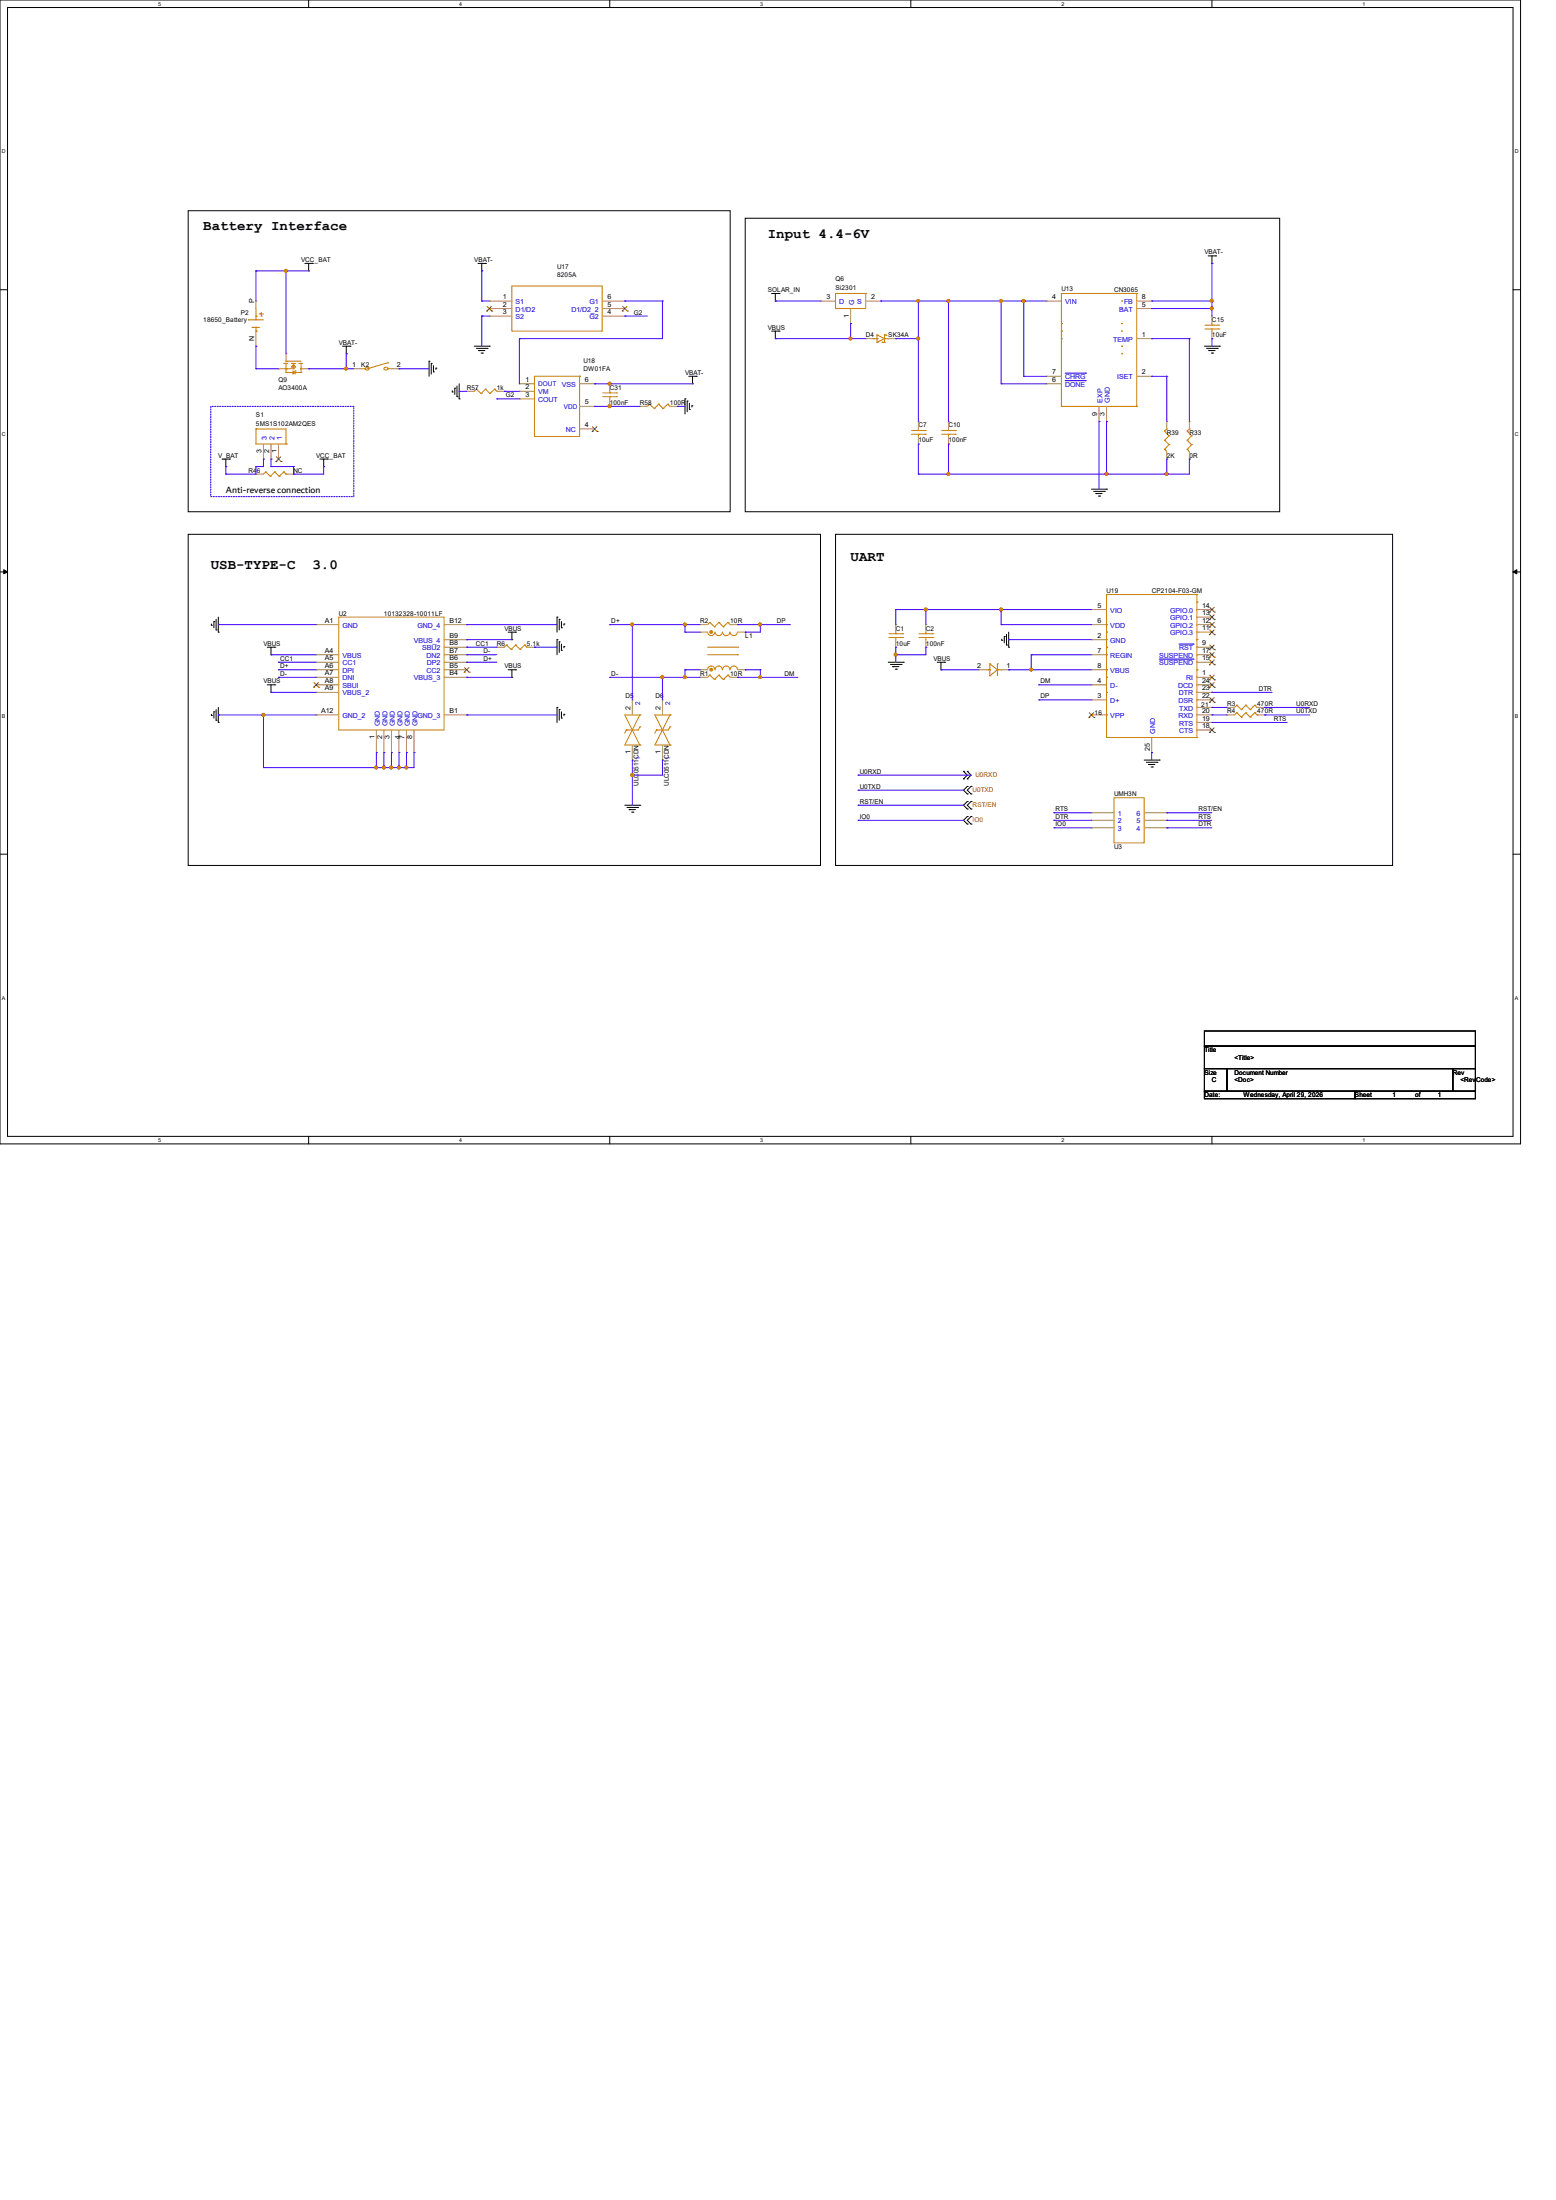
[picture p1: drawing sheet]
<svg xmlns="http://www.w3.org/2000/svg" width="210mm" height="297mm" viewBox="0 0 210 297" stroke-linecap="round" stroke-linejoin="round" font-family="sans-serif">
<path d="M0 0h205.2v154.4h-205.2zM1 1h203.2v152.4h-203.2z" fill="none" stroke="#000" stroke-width=".13"/>
<g fill="#fff">
<path d="M21.3 .1h.4v.8h-.4z"/>
<path d="M21.3 153.5h.4v.8h-.4z"/>
</g>
<path d="M41.7 0v1M41.7 153.4v1" fill="none" stroke="#000" stroke-width=".13"/>
<g fill="#fff">
<path d="M62 .1h.4v.8h-.4z"/>
<path d="M62 153.5h.4v.8h-.4z"/>
</g>
<path d="M82.3 0v1M82.3 153.4v1" fill="none" stroke="#000" stroke-width=".13"/>
<g fill="#fff">
<path d="M102.6 .1h.4v.8h-.4z"/>
<path d="M102.6 153.5h.4v.8h-.4z"/>
</g>
<path d="M122.9 0v1M122.9 153.4v1" fill="none" stroke="#000" stroke-width=".13"/>
<g fill="#fff">
<path d="M143.3 .1h.3v.8h-.3z"/>
<path d="M143.3 153.5h.3v.8h-.3z"/>
</g>
<path d="M163.6 0v1M163.6 153.4v1" fill="none" stroke="#000" stroke-width=".13"/>
<g fill="#fff">
<path d="M183.9 .1h.4v.8h-.4z"/>
<path d="M183.9 153.5h.4v.8h-.4z"/>
<path d="M.3 20.1h.5v.8h-.5z"/>
<path d="M204.5 20.1h.5v.8h-.5z"/>
<path d="M.3 58.2h.5v.8h-.5z"/>
<path d="M204.5 58.2h.5v.8h-.5z"/>
</g>
<path d="M0 39.1h1M204.2 39.1h1" fill="none" stroke="#000" stroke-width=".13"/>
<g fill="#fff">
<path d="M.3 96.3h.4v.8h-.4z"/>
<path d="M204.5 96.3h.4v.8h-.4z"/>
</g>
<path d="M0 77.2h1M204.2 77.2h1" fill="none" stroke="#000" stroke-width=".13"/>
<path d="M.5 76.9l.5 .3-.5 .3zM204.2 77.2l.5-.3v.6z" fill="#000" stroke="#000" stroke-width=".13"/>
<g fill="#fff">
<path d="M.3 134.4h.4v.8h-.4z"/>
<path d="M204.5 134.4h.4v.8h-.4z"/>
</g>
<g fill="none" stroke="#000" stroke-width=".13">
<path d="M25.4 28.4h73.2v40.7h-73.2zM41.1 35.6h1.1M41.7 36.6h.1M41.7 35.6v1M42.2 35.6h.1M64.5 35.6h1M65 36.6h.1M65 35.6v1M65.5 35.6h.1M100.6 29.5h72.1v39.6h-72.1zM104.1 39.6h1.1M104.6 39.6v1"/>
<path d="M105.2 39.6h.1M163.1 34.5h1M163.6 35.6h.1M163.6 34.5v1.1M164.1 34.5h.1M46.2 46.7h1M46.7 47.8h.1M46.7 46.7v1.1M47.2 46.7h.1M57.9 48.8h.1M57.9 48.8v2M58.2 49.1h.1"/>
<path d="M58.2 49.1v1.4M58.5 50.2h.1M58.5 49.4v.8M58.8 49.7h.1M58.8 49.7v.2M61 52.9h.1M61 52.7v.2M61.4 52.4h.1M61.4 52.4v.9M61.7 53.6h.1M61.7 52.1v1.5M62 53.8h.1"/>
<path d="M62 51.8v2M64 46.7h2M64.3 47h1.4M64.6 47.3h.1M64.6 47.3h.8M64.9 47.7h.2M65.1 47.7h.1M65.7 47h.1M66 46.7h.1M92.5 53.8h.1M92.5 53.8v2.1M92.8 54.1h.1"/>
<path d="M92.8 54.1v1.5M93 50.8h1M93 55.3h.1M93 54.4v.9M93.4 54.8h.1M93.4 54.8v.1M93.5 51.8h.1M93.5 50.8v1M94 50.8h.1M104.1 44.7h1.1M104.6 40.6h.1M104.6 45.7h.1"/>
<path d="M104.6 44.7v1M105.2 44.7h.1M162.6 46.7h2M162.9 47h1.4M163.2 47.3h.1M163.2 47.3h.8M163.5 47.7h.2M163.7 47.7h.1M164.3 47h.1M164.6 46.7h.1M25.4 72.1h85.3v44.7h-85.3zM30 62h1"/>
<path d="M30.5 63h.1M30.5 62v1M31 62h.1M43.2 62h1M43.7 63h.1M43.7 62v1M44.2 62h.1M112.8 72.1h75.2v44.7h-75.2zM147.3 66h2.1M147.6 66.3h1.5M147.9 66.6h.1M147.9 66.6h.9"/>
<path d="M148.3 67h.1M148.4 67h.1M149.1 66.3h.1M149.4 66h.1M28.5 96.6h.1M28.5 84.4h.1M28.5 84.2v.2M28.5 96.4v.2M28.9 96.1h.1M28.9 83.9h.1M28.9 83.9v.9M28.9 96.1v.8"/>
<path d="M29.2 97.2h.1M29.2 85h.1M29.2 83.6v1.4M29.2 95.8v1.4M29.5 97.5h.1M29.5 85.3h.1M29.5 83.3v2M29.5 95.5v2M36.1 87.4h1M36.1 92.5h1M36.6 88.4h.1M36.6 93.5h.1"/>
<path d="M36.6 87.4v1M36.6 92.5v1M37.1 87.4h.1M37.1 92.5h.1M68.6 85.3h1M68.6 90.4h1M69.1 86.4h.1M69.1 91.4h.1M69.1 85.3v1.1M69.1 90.4v1M69.6 85.3h.1M69.6 90.4h.1"/>
<path d="M75.2 83.3h.1M75.2 95.5h.1M75.2 86.4h.1M75.2 83.3v2M75.2 86.4v2M75.2 95.5v2M75.5 83.6h.1M75.5 95.8h.1M75.5 86.7h.1M75.5 83.6v1.4M75.5 86.7v1.4M75.5 95.8v1.4"/>
<path d="M75.8 84.8h.1M75.8 96.9h.1M75.8 87.8h.1M75.8 83.9v.9M75.8 87v.8M75.8 96.1v.8M76.1 84.2h.1M76.1 96.4h.1M76.1 87.3h.1M76.1 84.2v.2M76.1 87.3v.2M76.1 96.4v.2"/>
<path d="M119.9 89.4h2M120.2 89.7h1.4M120.5 90h.1M120.5 90h.8M120.8 90.3h.2M121 90.3h.1M121.6 89.7h.1M121.9 89.4h.1M126.5 89.4h1M127 90.4h.1M127 89.4v1M127.5 89.4h.1"/>
<path d="M135.2 86.4h.1M135.2 86.3v.1M135.6 85.9h.1M135.6 85.9v.9M135.8 87.1h.1M135.8 85.6v1.5M136.1 87.4h.1M136.1 85.3v2.1M0 115.3h1M84.3 108.7h2.1M84.6 109h1.5M84.9 109.3h.1"/>
<path d="M84.9 109.3h.9M85.3 109.6h.1M85.4 109.6h.1M86.1 109h.1M86.4 108.7h.1M130 104.1h.1M130 105.2h.1M130 104.1l.6 .5-.6 .6M130.6 106.2h.1M130.6 107.2h.1M130.6 108.2h.1M130.6 109.2h.1"/>
<path d="M130.6 110.2h.1M130.6 111.3h.1M130.6 105.2h.1M130.6 104.1h.1M130.6 106.2l-.6 .5 .6 .5M130.6 108.2l-.6 .5 .6 .5M130.6 110.2l-.6 .5 .6 .6M130.6 104.1l.5 .5-.5 .6M131.1 107.2h.1M131.1 106.2h.1M131.1 109.2h.1M131.1 108.2h.1"/>
<path d="M131.1 111.3h.1M131.1 110.2h.1M131.1 106.2l-.5 .5 .5 .5M131.1 108.2l-.5 .5 .5 .5M131.1 110.2l-.5 .5 .5 .6M154.4 102.6h2.1M154.7 102.9h1.5M155 103.2h.1M155 103.2h.9M155.4 103.5h.1M155.5 103.5h.1M156.2 102.9h.1"/>
<path d="M156.5 102.6h.1M204.2 115.3h1M162.6 139.2h36.5v2h-36.5zM162.6 141.2h36.5v3.1h-36.5zM162.6 144.3h3v3h-3zM162.6 147.3h20.3v1h-20.3zM165.6 144.3h30.5v3h-30.5zM182.9 147.3h16.2v1h-16.2zM196.1 144.3h3v3h-3z"/>
</g>
<path d="M28.4 54.9h19.4v12.2h-19.4z" fill="none" stroke="#00f" stroke-width=".13"/>
<g fill="none" stroke="#cc8006" stroke-width=".13">
<path d="M69.1 38.6h12.2v6.1h-12.2zM116.8 39.6h.1M116.8 39.6v2.1h-4M116.8 39.6h-4v2.1M143.3 39.6h.1M143.3 39.6h10.1M143.3 39.6v15.3M153.4 39.6h.1M153.4 39.6v15.3M33.5 43.2h.1M33.5 43.2h2.1M34 44.2h.1"/>
<path d="M34 44.2h1.1M34.5 43.2h.1M34.5 44.2h.1M34.5 42.7h.1M34.5 44.7h.1M34.5 57.9h.1M34.5 41.7v1.5M34.5 44.2v.5M34.5 57.9v2h4.1M34.5 57.9h4.1v2M35.1 42.4h.1M35.1 42.4h.5"/>
<path d="M35.3 42.7h.1M35.3 42.2v.5M37.6 49.8h2M38.3 49.1h.1M38.3 49.1h.5M38.6 49.8h.1M38.6 49.1h.1M38.6 48.8h.1M38.6 50.3h.1M38.6 59.9h.1M38.6 48.8h2M38.6 49.1v1.2"/>
<path d="M38.6 50.3h2M39.3 49.1h.1M39.3 49.1h.6M39.5 50.1l.3 .2-.3 .2zM39.6 49.2l.3 .4h-.6zM39.6 49.1h.1M39.6 49.8h.1M39.6 49.1v.7M39.8 50.3h.1M39.8 50.1h.1M39.8 50.1v.4M40.3 49.1h.1"/>
<path d="M40.3 49.1h.6M40.6 49.1h.1M40.6 50.3h.1M40.6 49.8h.1M40.6 49.1v1.2M48.8 49.8h.5M49.3 49.8h.1M49.4 49.6h.2l.2 .2-.2 .2-.2-.1-.1-.1zM51.9 49.6h.2l.3 .2-.3 .2-.2-.1-.1-.1zM52.3 49.8h.1M52.3 49h.1M52.3 49.8h.5"/>
<path d="M52.3 49l-2.7 .8M64.3 52.5h.1M64.3 52.5l-.3 .3M64.3 52.5l.6 .6M64.9 53.1h.1M65.5 52.5h.1M65.5 52.5l-.6 .6M65.5 52.5l.6 .6M66.1 53.1h.1M66.8 52.5h.1M66.8 52.5l-.7 .6M66.8 52.5l.3 .3"/>
<path d="M67.1 52.8h.1M72.1 58.9h.1M78.2 50.8h.1M78.2 50.8h-6.1v8.1M78.2 50.8v8.1h-6.1M81.4 53.6h1.8M81.4 53h1.8M82.3 53h.1M82.3 53.6h.1M82.3 52.8v.2M82.3 53.6v.2M83.2 53.6h.1"/>
<path d="M83.2 53h.1M87.7 54.6h.1M87.7 54.6l-.3 .3M87.7 54.6l.6 .6M88.3 55.2h.1M88.9 54.6h.1M88.9 54.6l-.6 .6M88.9 54.6l.6 .6M89.5 55.2h.1M90.1 54.6h.1M90.1 54.6l-.6 .6M90.1 54.6l.3 .3"/>
<path d="M90.4 54.9h.1M112.8 41.7h.1M117.9 45.7h.1M117.9 45.7h.5M118.4 45.2h.1M118.4 45.7h.1M118.4 46.2h.1M118.4 45.2l1 .5M118.4 45.2v1M119.1 46.2h.1M119.1 46.2h.3M119.1 46.1v.1"/>
<path d="M119.4 45.7h.1M119.4 45.2h.1M119.4 46.2h.1M119.4 45.7l-1 .5M119.4 45.2h.2v.1M119.4 45.2v1M119.4 45.7h.5M119.6 45.3h.1M119.9 45.7h.1M123 58.6h1.9M123 58.1h1.9M124 58.1h.1"/>
<path d="M124 58.6h.1M124 57.9v.2M124 58.6v.3M124.9 58.6h.1M124.9 58.1h.1M127.1 58.6h1.8M127.1 58.1h1.8M128 58.1h.1M128 58.6h.1M128 57.9v.2M128 58.6v.3M128.9 58.6h.1"/>
<path d="M128.9 58.1h.1M143.3 54.9h.1M143.3 43.7h.1M143.3 44.7h.1M143.3 45.7h.1M143.3 54.9h10.1M151.4 47.8h.1M151.4 40.6h.1M151.4 41.7h.1M151.4 43.7h.1M151.4 44.7h.1M151.4 46.7h.1"/>
<path d="M153.4 54.9h.1M157.2 59.4h.1M157.2 58.2h.1M157.2 59.4l.6 .6M157.2 58.2l.6 .6M157.5 57.9h.1M157.5 57.9l-.3 .3M157.8 58.8h.1M157.8 58.8l-.6 .6M160.2 59.4h.1M160.2 58.2h.1M160.2 59.4l.6 .6"/>
<path d="M160.2 58.2l.6 .6M160.5 57.9h.1M160.5 57.9l-.3 .3M160.8 58.8h.1M160.8 58.8l-.6 .6M162.6 44.4h1.9M162.6 43.9h1.9M163.6 43.9h.1M163.6 44.4h.1M163.6 43.7v.2M163.6 44.4v.3M164.5 44.4h.1"/>
<path d="M164.5 43.9h.1M35.9 63.7h.1M35.9 63.7l-.3 .3M35.9 63.7l.6 .6M36.5 64.3h.1M37.1 63.7h.1M37.1 63.7l-.6 .6M37.1 63.7l.6 .6M37.7 64.3h.1M38.3 63.7h.1M38.3 63.7l-.6 .6M38.3 63.7l.3 .3"/>
<path d="M38.6 64h.1M157.2 60.7h.1M157.2 60.7l.3 .3M157.8 60h.1M157.8 60l-.6 .7M160.2 60.7h.1M160.2 60.7l.3 .3M160.8 60h.1M160.8 60l-.6 .7M45.7 83.3h14.2v15.3h-14.2zM68.4 87.1h.1M68.4 87.1l-.3 .3"/>
<path d="M68.4 87.1l.6 .6M69 87.7h.1M69.6 87.1h.1M69.6 87.1l-.6 .6M69.6 87.1l.6 .6M70.2 87.7h.1M70.8 87.1h.1M70.8 87.1l-.6 .6M70.8 87.1l.3 .3M71.1 87.4h.1M84.5 98.6h.1M84.5 98.6l-.2 .4"/>
<path d="M85.3 98.6h.1M86.4 96.5h.1M86.4 98.1h.1M86.4 96.5l-2.1 4.1h2.1M86.4 96.5h-2.1l2.1 4.1M86.4 98.1l-.3 .5h-1.6M88.6 98.6h.1M88.6 98.6l-.2 .4M89.4 98.6h.1M90.4 96.5h.1M90.4 98.1h.1M90.4 96.5h-2l2 4.1"/>
<path d="M90.4 96.5l-2 4.1h2M90.4 98.1l-.2 .5h-1.6M95.5 87.4h4.1M95.5 88.4h4.1M95.8 91.1h.1M95.8 84h.1M95.8 91.1l-.3 .3M95.8 91.1l.6 .6M95.8 84l-.3 .3M95.8 84l.6 .6M96.4 91.7h.1M96.4 84.6h.1"/>
<path d="M96.5 85.3a.49 .49 0 0 1-.5 .5 .49 .49 0 0 1-.5-.5M96.5 90.4a.49 .49 0 0 0-.5-.5 .49 .49 0 0 0-.5 .5M97 91.1h.1M97 84h.1M97 91.1l-.6 .6M97 91.1l.6 .6M97 84l-.6 .6M97 84l.6 .6M97.5 85.3a.49 .49 0 0 1-.5 .5 .49 .49 0 0 1-.5-.5M97.5 90.4a.49 .49 0 0 0-.5-.5 .49 .49 0 0 0-.5 .5M97.6 91.7h.1M97.6 84.6h.1"/>
<path d="M98.3 91.1h.1M98.3 84h.1M98.3 91.1l-.7 .6M98.3 91.1l.3 .3M98.3 84l-.7 .6M98.3 84l.3 .3M98.5 85.3a.49 .49 0 0 1-.5 .5 .49 .49 0 0 1-.5-.5M98.5 90.4a.49 .49 0 0 0-.5-.5 .49 .49 0 0 0-.5 .5M98.6 91.4h.1M98.6 84.3h.1M99.5 85.3a.49 .49 0 0 1-.5 .5 .49 .49 0 0 1-.4-.5M99.5 90.4a.49 .49 0 0 0-.5-.5 .49 .49 0 0 0-.4 .5"/>
<path d="M99.6 87.4h.1M99.6 88.4h.1M120 86.1h1.8M120 85.6h1.8M120.9 85.6h.1M120.9 86.1h.1M120.9 85.3v.3M120.9 86.1v.3M121.8 86.1h.1M121.8 85.6h.1M124 86.1h1.9M124 85.6h1.9"/>
<path d="M125 85.6h.1M125 86.1h.1M125 85.3v.3M125 86.1v.3M125.9 86.1h.1M125.9 85.6h.1M133.1 90.4h.5M133.5 90.4h.1M133.6 91.2h.1M133.6 90.4h.1M133.6 89.6h.1M133.6 89.6v1.6"/>
<path d="M133.6 89.6l1 .8M134.6 89.6h.1M134.6 90.4h.1M134.6 90.4h.5M134.6 89.6v1.6M134.6 90.4l-1 .8M135.1 90.4h.1M149.4 99.6h.1M149.4 80.3h.1M149.4 87.4h.1M149.4 88.4h.1M149.4 84.3h.1"/>
<path d="M149.4 96.5h.1M149.4 85.3h.1M149.4 86.4h.1M149.4 90.4h.1M149.4 91.4h.1M149.4 93.5h.1M149.4 80.3v19.3M149.4 99.6h12.1M149.4 80.3h12.1M161.5 99.6h.1M161.5 80.3h.1M161.5 81.3h.1"/>
<path d="M161.5 82.3h.1M161.5 97.5h.1M161.5 84.3h.1M161.5 88.4h.1M161.5 87.4h.1M161.5 85.3h.1M161.5 86.4h.1M161.5 89.4h.1M161.5 90.4h.1M161.5 92.5h.1M161.5 93.5h.1M161.5 94.5h.1"/>
<path d="M161.5 95.5h.1M161.5 98.6h.1M161.5 80.3v19.3M166.9 96.2h.1M166.9 95.2h.1M166.9 96.2l-.3 .3M166.9 96.2l.7 .6M166.9 95.2l-.3 .3M166.9 95.2l.7 .6M167.6 96.8h.1M167.6 95.8h.1M168.1 96.2h.1"/>
<path d="M168.1 95.2h.1M168.1 96.2l-.5 .6M168.1 96.2l.6 .6M168.1 95.2l-.5 .6M168.1 95.2l.6 .6M168.7 96.8h.1M168.7 95.8h.1M169.4 96.2h.1M169.4 95.2h.1M169.4 96.2l-.7 .6M169.4 96.2l.3 .3M169.4 95.2l-.7 .6"/>
<path d="M169.4 95.2l.3 .3M169.7 96.5h.1M169.7 95.5h.1M86.4 100.6h.1M90.4 100.6h.1M150.4 107.7h4v6.1h-4z"/>
</g>
<g fill="#cc8006" stroke="#cc8006" stroke-width=".13">
<circle cx="96" cy="85.3" r=".19"/>
<circle cx="38.6" cy="49.8" r=".06"/>
<circle cx="40.6" cy="49.8" r=".06"/>
<circle cx="96" cy="90.4" r=".19"/>
</g>
<g fill="none" stroke="#a84" stroke-width=".13">
<path d="M34.5 46.7h.1M34.5 40.6h.1M34.5 40.6v1.1M34.5 44.7v2M35.6 59.9v2.1M36.6 59.9v2.1M37.6 49.8h.1M37.6 59.9v2.1M38.6 47.8h.1M38.6 47.8v1M40.6 49.8h1.1M41.7 49.8h.1"/>
<path d="M47.8 49.8h.1M47.8 49.8h1M52.8 49.8h1M53.8 49.8h.1M63 52.8h.1M63 52.8h1M66 40.6h.1M66 41.7h.1M66 42.7h.1M66 40.6h3.1M66 41.7h3.1M66 42.7h3.1"/>
<path d="M67.1 52.8h1M68.1 52.8h.1M70.1 51.8h.1M70.1 52.8h.1M70.1 53.8h.1M70.1 51.8h2M70.1 52.8h2M70.1 53.8h2M78.2 51.8h2.1M78.2 54.9h2.1M78.2 57.9h2.1M80.3 51.8h.1"/>
<path d="M80.3 54.9h.1M80.3 57.9h.1M81.3 40.6h3M81.3 41.7h3M81.3 42.7h3M82.3 51.8h.1M82.3 54.9h.1M82.3 51.8v1M82.3 53.8v1.1M84.3 42.7h.1M84.3 41.7h.1M84.3 40.6h.1"/>
<path d="M86.4 54.9h.1M86.4 54.9h1M90.4 54.9h1M91.4 54.9h.1M110.7 40.6h.1M110.7 40.6h2.1M114.8 43.7h.1M114.8 41.7v2M116.8 45.7h.1M116.8 45.7h1.1M116.8 40.6h2.1M118.9 40.6h.1"/>
<path d="M119.9 45.7h1M120.9 45.7h.1M124 56.9h.1M124 59.9h.1M124 56.9v1M124 58.9v1M128 56.9h.1M128 59.9h.1M128 56.9v1M128 58.9v1M141.2 40.6h.1M141.2 51.8h.1"/>
<path d="M141.2 50.8h.1M141.2 40.6h2.1M141.2 51.8h2.1M141.2 50.8h2.1M148.3 56.9h.1M148.3 54.9v2M149.4 56.9h.1M149.4 54.9v2M153.4 45.7h2M153.4 40.6h2M153.4 41.7h2M153.4 50.8h2"/>
<path d="M155.4 45.7h.1M155.4 50.8h.1M155.4 41.7h.1M155.4 40.6h.1M157.5 56.9h.1M157.5 56.9v1M160.5 56.9h.1M160.5 56.9v1M163.6 42.7h.1M163.6 45.7h.1M163.6 42.7v1M163.6 44.7v1"/>
<path d="M34.5 64h.1M34.5 64h1.1M35.6 62h.1M36.6 62h.1M37.6 62h.1M38.6 64h1M39.6 64h.1M157.5 62h.1M157.5 61v1M160.5 62h.1M160.5 61v1M42.7 84.3h.1"/>
<path d="M42.7 88.4h.1M42.7 89.4h.1M42.7 90.4h.1M42.7 91.4h.1M42.7 92.5h.1M42.7 93.5h.1M42.7 96.5h.1M42.7 91.4h3M42.7 96.5h3M42.7 84.3h3M42.7 88.4h3M42.7 89.4h3"/>
<path d="M42.7 90.4h3M42.7 92.5h3M42.7 93.5h3M50.8 98.6v3M51.8 98.6v3M52.8 98.6v3M53.8 98.6v3M54.9 98.6v3M55.9 98.6v3M59.9 87.4h3.1M59.9 91.4h3.1M59.9 96.5h3.1"/>
<path d="M59.9 84.3h3.1M59.9 88.4h3.1M59.9 89.4h3.1M59.9 90.4h3.1M59.9 86.4h3.1M63 96.5h.1M63 91.4h.1M63 90.4h.1M63 89.4h.1M63 88.4h.1M63 87.4h.1M63 86.4h.1"/>
<path d="M63 84.3h.1M67.1 87.4h.1M67.1 87.4h1M71.1 87.4h1M72.1 87.4h.1M85.3 94.5h.1M85.3 94.5v2M89.4 94.5h.1M89.4 94.5v2M94.5 85.3h.1M94.5 91.4h.1M94.5 84.3h.1"/>
<path d="M94.5 90.4h.1M94.5 85.3h1M94.5 91.4h1M94.5 84.3h1M94.5 90.4h1M98.6 91.4h1M98.6 84.3h1M99.6 91.4h.1M99.6 84.3h.1M99.6 85.3h1M99.6 90.4h1M100.6 85.3h.1"/>
<path d="M100.6 90.4h.1M120.9 84.3h.1M120.9 87.4h.1M120.9 84.3v1M120.9 86.4v1M125 84.3h.1M125 87.4h.1M125 84.3v1M125 86.4v1M132.1 90.4h.1M132.1 90.4h1M135.1 90.4h1"/>
<path d="M136.1 90.4h.1M147.3 86.4h.1M147.3 94.5h.1M147.3 92.5h.1M147.3 82.3h.1M147.3 84.3h.1M147.3 88.4h.1M147.3 90.4h.1M147.3 96.5h.1M147.3 96.5h2.1M147.3 84.3h2.1M147.3 88.4h2.1"/>
<path d="M147.3 90.4h2.1M147.3 92.5h2.1M147.3 86.4h2.1M147.3 94.5h2.1M147.3 82.3h2.1M155.4 99.6v2M161.5 85.3h2.1M161.5 87.4h2.1M161.5 91.4h2.1M161.5 96.5h2.1M161.5 84.3h2.1M161.5 88.4h2.1"/>
<path d="M161.5 89.4h2.1M161.5 92.5h2.1M161.5 93.5h2.1M161.5 95.5h2.1M161.5 94.5h2.1M161.5 82.3h2.1M161.5 83.3h2.1M161.5 98.6h2.1M161.5 97.5h2.1M163.6 91.4h.1M163.6 87.4h.1M163.6 85.3h.1"/>
<path d="M163.6 84.3h.1M163.6 83.3h.1M163.6 82.3h.1M163.6 89.4h.1M163.6 88.4h.1M163.6 98.6h.1M163.6 97.5h.1M163.6 96.5h.1M163.6 95.5h.1M163.6 94.5h.1M163.6 93.5h.1M163.6 92.5h.1"/>
<path d="M165.6 96.5h.1M165.6 95.5h.1M165.6 96.5h1M165.6 95.5h1M169.7 96.5h1M169.7 95.5h1M170.7 96.5h.1M170.7 95.5h.1M50.8 101.6h.1M51.8 101.6h.1M52.8 101.6h.1M53.8 101.6h.1"/>
<path d="M54.9 101.6h.1M55.9 101.6h.1M85.3 102.6h.1M85.3 100.6v2M89.4 102.6h.1M89.4 100.6v2M147.3 109.7h.1M147.3 110.7h.1M147.3 111.8h.1M147.3 109.7h3.1M147.3 110.7h3.1M147.3 111.8h3.1"/>
<path d="M154.4 109.7h3.1M154.4 110.7h3.1M154.4 111.8h3.1M155.4 101.6h.1M157.5 111.8h.1M157.5 110.7h.1M157.5 109.7h.1"/>
</g>
<g fill="none" stroke="#804000" stroke-width=".13">
<path d="M65.7 42h.1M65.7 41.4l.7 .6M66.3 41.4l-.6 .6M66.4 42h.1M79.9 58.3h.1M80 57.6l.6 .7M80.6 57.6l-.7 .7M80.6 58.3h.1M84 42h.1M84 41.4l.7 .6M84.6 41.4l-.6 .6M84.7 42h.1"/>
<path d="M37.3 62.3h.1M37.3 61.7l.6 .6M37.9 61.7l-.6 .6M37.9 62.3h.1M42.3 92.8h.1M42.4 92.2l.6 .6M43 92.2l-.7 .6M43 92.8h.1M62.7 90.8h.1M62.7 90.1l.6 .7M63.3 90.1l-.6 .7M63.3 90.8h.1"/>
<path d="M147 96.9h.1M147 96.2l.7 .7M147.6 96.2l-.6 .7M147.7 96.9h.1M163.2 91.8h.1M163.2 87.7h.1M163.2 85.7h.1M163.2 84.7h.1M163.2 83.7h.1M163.2 82.6h.1M163.2 89.7h.1M163.2 88.7h.1"/>
<path d="M163.2 98.9h.1M163.2 94.8h.1M163.2 92.8h.1M163.3 91.1l.6 .7M163.3 87.1l.6 .6M163.3 85l.6 .7M163.3 84l.6 .7M163.3 83l.6 .7M163.3 82l.6 .6M163.3 89.1l.6 .6M163.3 88.1l.6 .6M163.3 98.3l.6 .6"/>
<path d="M163.3 94.2l.6 .6M163.3 92.2l.6 .6M163.9 91.1l-.7 .7M163.9 87.1l-.7 .6M163.9 85l-.7 .7M163.9 84l-.7 .7M163.9 83l-.7 .7M163.9 82l-.7 .6M163.9 89.1l-.7 .6M163.9 88.1l-.7 .6M163.9 98.3l-.7 .6M163.9 94.2l-.7 .6"/>
<path d="M163.9 92.2l-.7 .6M163.9 91.8h.1M163.9 87.7h.1M163.9 85.7h.1M163.9 84.7h.1M163.9 83.7h.1M163.9 82.6h.1M163.9 89.7h.1M163.9 88.7h.1M163.9 98.9h.1M163.9 94.8h.1M163.9 92.8h.1"/>
</g>
<path d="M143.8 51.4h2.7M143.8 50.4h2.7M146.5 51.4h.1M146.5 50.4h.1M156.5 89h4.5M159.1 87h1.9M161 87h.1M161 89h.1" fill="none" stroke="#00c" stroke-width=".13"/>
<g fill="none" stroke="#4200ff" stroke-width=".13">
<path d="M34.5 36.6h.1M34.5 36.6v4M34.5 36.6h7.2M38.6 36.6h.1M38.6 36.6v11.2M65 36.6h.1M65 36.6v4M163.6 35.6h.1M163.6 35.6v7.1M34.5 46.7h.1M34.5 49.8h.1M34.5 46.7v3.1"/>
<path d="M34.5 49.8h3.1M41.7 49.8h.1M41.7 49.8h6.1M46.7 47.8h.1M46.7 49.8h.1M46.7 47.8v2M53.8 49.8h.1M53.8 49.8h4.1M62 52.8h.1M62 52.8h1M65 40.6h.1M65 42.7h.1"/>
<path d="M65 40.6h1M65 42.7v4M65 42.7h1M67.1 53.8h.1M67.1 53.8h3M68.1 52.8h.1M68.1 52.8h2M70.1 45.7h.1M70.1 45.7v6.1M80.3 51.8h.1M80.3 54.9h.1M80.3 51.8h13.2"/>
<path d="M80.3 54.9h6.1M82.3 54.9h.1M82.3 51.8h.1M84.3 42.7h.1M84.3 40.6h.1M84.3 40.6h5.1M84.3 42.7h3.1M89.4 40.6h.1M89.4 40.6v5.1h-19.3M91.4 54.9h.1M91.4 54.9h1.1M104.6 40.6h.1"/>
<path d="M104.6 45.7h.1M104.6 40.6h6.1M104.6 45.7h12.2M114.8 43.7h.1M114.8 45.7h.1M114.8 43.7v2M118.9 40.6h.1M118.9 40.6h22.3M120.9 45.7h.1M120.9 45.7h3.1M124 40.6h.1M124 45.7h.1"/>
<path d="M124 59.9h.1M124 40.6v16.3M124 59.9v4.1M128 59.9h.1M128 40.6h.1M128 40.6v16.3M128 59.9v4.1M135.1 51.8h.1M135.1 40.6h.1M135.1 51.8h6.1M135.1 40.6v11.2M138.2 50.8h.1"/>
<path d="M138.2 40.6h.1M138.2 50.8h3M138.2 40.6v10.2M148.3 56.9h.1M148.3 56.9v9.1M149.4 56.9h.1M149.4 56.9v7.1M155.4 40.6h.1M155.4 41.7h.1M155.4 45.7h.1M155.4 50.8h.1M155.4 40.6h8.2"/>
<path d="M155.4 45.7h5.1M155.4 41.7h8.2M155.4 50.8h2.1M157.5 50.8h.1M157.5 50.8v6.1M160.5 45.7h.1M160.5 45.7v11.2M163.6 40.6h.1M163.6 41.7h.1M163.6 45.7h.1M163.6 45.7v1M30.5 64h.1"/>
<path d="M30.5 63h.1M30.5 63v1M34.5 63h.1M34.5 63v1h-4M35.6 62h.1M35.6 62v1h-1.1M36.6 62h.1M36.6 63h.1M36.6 62v1M36.6 63h3M39.6 63h.1M39.6 64h.1"/>
<path d="M39.6 63v1M43.7 63h.1M43.7 63v1h-4.1M124 64h.1M128 64h.1M149.4 64h.1M157.5 62h.1M157.5 64h.1M157.5 62v2M160.5 62h.1M160.5 62v2h-36.5M29.5 96.5h.1"/>
<path d="M29.5 84.3h.1M29.5 96.5h13.2M29.5 84.3h13.2M35.6 96.5h.1M35.6 96.5v7.1M36.6 88.4h.1M36.6 93.5h.1M36.6 88.4h6.1M36.6 93.5h6.1M37.6 89.4h.1M37.6 90.4h.1M37.6 91.4h.1"/>
<path d="M37.6 91.4h5.1M37.6 89.4h5.1M37.6 90.4h5.1M63 84.3h.1M63 96.5h.1M63 86.4h.1M63 91.4h.1M63 87.4h.1M63 88.4h.1M63 89.4h.1M63 96.5h12.2M63 84.3h12.2"/>
<path d="M63 88.4h4.1M63 86.4h6.1M63 91.4h6.1M63 89.4h4.1M63 87.4h4.1M72.1 87.4h.1M72.1 87.4h3.1M82.3 84.3h.1M82.3 91.4h.1M82.3 84.3h12.2M82.3 91.4h12.2M85.3 84.3h.1"/>
<path d="M85.3 84.3v10.2M89.4 91.4h.1M89.4 91.4v3.1M92.5 85.3h.1M92.5 84.3h.1M92.5 90.4h.1M92.5 91.4h.1M92.5 90.4h2M92.5 85.3h2M92.5 84.3v1M92.5 90.4v1M99.6 84.3h.1"/>
<path d="M99.6 91.4h.1M99.6 84.3h7.1M99.6 91.4h8.1M100.6 85.3h.1M100.6 90.4h.1M100.6 90.4h2M102.6 84.3h.1M102.6 90.4h.1M102.6 91.4h.1M102.6 84.3v1h-2M102.6 90.4v1M120.9 82.3h.1"/>
<path d="M120.9 88.4h.1M120.9 87.4h.1M120.9 82.3h26.4M120.9 82.3v2M120.9 87.4v2M125 82.3h.1M125 87.4h.1M125 87.4v1h-4.1M125 82.3v2M127 90.4h.1M127 90.4h5.1M135.1 84.3h.1"/>
<path d="M135.1 82.3h.1M135.1 82.3v2M135.1 84.3h12.2M136.1 86.4h.1M136.1 90.4h.1M136.1 86.4h11.2M136.1 90.4h11.2M139.2 88.4h.1M139.2 90.4h.1M139.2 88.4h8.1M139.2 88.4v2M140.2 92.5h.1"/>
<path d="M140.2 94.5h.1M140.2 92.5h7.1M140.2 94.5h7.1M163.6 93.5h.1M163.6 95.5h.1M163.6 96.5h.1M163.6 97.5h.1M163.6 96.5h2M163.6 93.5h8.1M163.6 95.5h2M163.6 97.5h10.1M170.7 95.5h.1"/>
<path d="M170.7 96.5h.1M170.7 96.5h6.1M170.7 95.5h6.1M35.6 103.6h.1M50.8 101.6h.1M50.8 103.6h.1M50.8 101.6v2M51.8 101.6h.1M51.8 103.6h.1M51.8 101.6v2M52.8 101.6h.1M52.8 103.6h.1"/>
<path d="M52.8 101.6v2M53.8 101.6h.1M53.8 103.6h.1M53.8 101.6v2M54.9 101.6h.1M54.9 103.6h.1M54.9 101.6v2M55.9 101.6h.1M55.9 101.6v2h-20.3M85.3 104.6h.1M85.3 102.6h.1M85.3 102.6v6.1"/>
<path d="M89.4 102.6h.1M89.4 102.6v2h-4.1M115.8 104.6h.1M115.8 106.7h.1M115.8 108.7h.1M115.8 110.7h.1M115.8 104.6h15.3M115.8 110.7h14.2M115.8 106.7h14.2M115.8 108.7h14.2M142.2 109.7h.1M142.2 110.7h.1"/>
<path d="M142.2 111.8h.1M142.2 109.7h5.1M142.2 110.7h5.1M142.2 111.8h5.1M155.4 101.6h.1M155.4 101.6v1M157.5 109.7h.1M157.5 110.7h.1M157.5 111.8h.1M157.5 109.7h6.1M157.5 110.7h6.1M157.5 111.8h6.1"/>
</g>
<g fill="#f00" stroke="#f00" stroke-width=".13">
<circle cx="38.6" cy="36.6" r=".19"/>
<circle cx="46.7" cy="49.8" r=".19"/>
<circle cx="82.3" cy="54.8" r=".19"/>
<circle cx="82.3" cy="51.8" r=".19"/>
<circle cx="163.6" cy="40.6" r=".19"/>
<circle cx="163.6" cy="41.6" r=".19"/>
<circle cx="123.9" cy="40.6" r=".19"/>
<circle cx="114.8" cy="45.7" r=".19"/>
<circle cx="138.2" cy="40.6" r=".19"/>
<circle cx="123.9" cy="45.7" r=".19"/>
<circle cx="128" cy="64" r=".19"/>
<circle cx="135.1" cy="40.6" r=".19"/>
<circle cx="128" cy="40.6" r=".19"/>
<circle cx="157.5" cy="64" r=".19"/>
<circle cx="149.3" cy="64" r=".19"/>
<circle cx="50.8" cy="103.6" r=".19"/>
<circle cx="35.5" cy="96.5" r=".19"/>
<circle cx="54.8" cy="103.6" r=".19"/>
<circle cx="53.8" cy="103.6" r=".19"/>
<circle cx="52.8" cy="103.6" r=".19"/>
<circle cx="51.8" cy="103.6" r=".19"/>
<circle cx="102.6" cy="84.3" r=".19"/>
<circle cx="102.6" cy="91.4" r=".19"/>
<circle cx="85.3" cy="104.6" r=".19"/>
<circle cx="92.4" cy="91.4" r=".19"/>
<circle cx="89.4" cy="91.4" r=".19"/>
<circle cx="92.4" cy="84.3" r=".19"/>
<circle cx="85.3" cy="84.3" r=".19"/>
<circle cx="135.1" cy="82.3" r=".19"/>
<circle cx="124.9" cy="82.3" r=".19"/>
<circle cx="120.9" cy="88.4" r=".19"/>
<circle cx="139.2" cy="90.4" r=".19"/>
</g>
<g font-size="1.9">
<text x="27.4" y="31.1">Battery Interface</text>
<text x="103.6" y="32.1">Input 4.4-6V</text>
<text x="28.4" y="76.8">USB-TYPE-C</text>
<text x="42.2" y="76.8">3.0</text>
<text x="114.8" y="75.8">UART</text>
</g>
<text font-size="1.3" x="30.5" y="66.5">Anti-reverse connection</text>
<g font-size=".9">
<text x="40.6" y="35.3">VCC_BAT</text>
<text x="64" y="35.3">VBAT-</text>
<text x="162.6" y="34.3">VBAT-</text>
<text x="34.3" y="40.9" transform="rotate(-90 34.3 40.9)">P</text>
<text x="67.9" y="40.4">1</text>
<text x="67.9" y="41.4">2</text>
<text x="75.2" y="36.4">U17</text>
<text x="75.2" y="37.4">8205A</text>
<text x="82" y="41.4">5</text>
<text x="82" y="40.4">6</text>
<text x="103.6" y="39.4">SOLAR_IN</text>
<text x="111.5" y="40.4">3</text>
<text x="112.8" y="38">Q6</text>
<text x="112.8" y="39.2">Si2301</text>
<text x="117.6" y="40.4">2</text>
<text x="142" y="40.4">4</text>
<text x="143.3" y="39.3">U13</text>
<text x="150.4" y="39.4">CN3065</text>
<text x="154.1" y="41.4">5</text>
<text x="154.1" y="40.4">8</text>
<text x="27.4" y="43.5">18650_Battery</text>
<text x="32.5" y="42.5">P2</text>
<text x="34.3" y="46.1" transform="rotate(-90 34.3 46.1)">N</text>
<text x="45.7" y="46.5">VBAT-</text>
<text x="67.9" y="42.4">3</text>
<text x="82" y="42.4">4</text>
<text x="85.6" y="42.5">G2</text>
<text x="103.6" y="44.5">VBUS</text>
<text x="114.6" y="42.9" transform="rotate(-90 114.6 42.9)">1</text>
<text x="116.8" y="45.5">D4</text>
<text x="119.9" y="45.5">SK34A</text>
<text x="154.1" y="45.5">1</text>
<text x="163.6" y="43.5">C15</text>
<text x="163.6" y="45.5">10uF</text>
<text x="37.6" y="52.6">AO3400A</text>
<text x="37.6" y="51.6">Q9</text>
<text x="47.5" y="49.5">1</text>
<text x="48.8" y="49.6">K2</text>
<text x="53.6" y="49.5">2</text>
<text x="63" y="52.6">R57</text>
<text x="67.1" y="52.6">1k</text>
<text x="68.3" y="53.6">G2</text>
<text x="70.9" y="51.6">1</text>
<text x="70.9" y="52.6">2</text>
<text x="70.9" y="53.6">3</text>
<text x="78.7" y="49.1">U18</text>
<text x="78.7" y="50.1">DW01FA</text>
<text x="79" y="51.6">6</text>
<text x="82.3" y="52.6">C31</text>
<text x="92.5" y="50.6">VBAT-</text>
<text x="142" y="51.6">6</text>
<text x="142" y="50.5">7</text>
<text x="154.1" y="50.5">2</text>
<text x="34.5" y="56.3">S1</text>
<text x="34.5" y="57.5">5MS1S102AM2QES</text>
<text x="79" y="54.6">5</text>
<text x="79" y="57.7">4</text>
<text x="82.3" y="54.7">100nF</text>
<text x="86.4" y="54.7">R58</text>
<text x="90.4" y="54.7">100R</text>
<text x="124" y="57.7">C7</text>
<text x="124" y="59.7">10uF</text>
<text x="128" y="57.7">C10</text>
<text x="128" y="59.7">100nF</text>
<text x="148.1" y="56.1" transform="rotate(-90 148.1 56.1)">9</text>
<text x="149.1" y="56.1" transform="rotate(-90 149.1 56.1)">3</text>
<text x="157.5" y="58.7">R39</text>
<text x="160.5" y="58.7">R33</text>
<text x="29.5" y="61.8">V_BAT</text>
<text x="33.5" y="63.8">R46</text>
<text x="35.3" y="61.2" transform="rotate(-90 35.3 61.2)">3</text>
<text x="36.3" y="61.2" transform="rotate(-90 36.3 61.2)">2</text>
<text x="37.3" y="61.2" transform="rotate(-90 37.3 61.2)">1</text>
<text x="39.6" y="63.8">NC</text>
<text x="42.7" y="61.8">VCC_BAT</text>
<text x="157.5" y="61.8">2K</text>
<text x="160.5" y="61.8">0R</text>
<text x="45.7" y="83.1">U2</text>
<text x="51.8" y="83.1">10132328-10011LF</text>
<text x="148.1" y="82">5</text>
<text x="149.4" y="80.1">U19</text>
<text x="155.4" y="80.1">CP2104-F03-GM</text>
<text x="162.3" y="83.1">13</text>
<text x="162.3" y="82">14</text>
<text x="35.6" y="87.2">VBUS</text>
<text x="37.8" y="89.2">CC1</text>
<text x="43.9" y="84.1">A1</text>
<text x="43.9" y="88.1">A4</text>
<text x="43.9" y="89.2">A5</text>
<text x="60.7" y="89.2">B6</text>
<text x="60.7" y="88.1">B7</text>
<text x="60.7" y="87.1">B8</text>
<text x="60.7" y="86.1">B9</text>
<text x="60.7" y="84.1">B12</text>
<text x="64.2" y="87.2">CC1</text>
<text x="65.2" y="88.2">D-</text>
<text x="65.2" y="89.2">D+</text>
<text x="67.1" y="87.2">R6</text>
<text x="68.1" y="85.1">VBUS</text>
<text x="71.1" y="87.2">5.1k</text>
<text x="82.5" y="84.1">D+</text>
<text x="94.5" y="84.1">R2</text>
<text x="98.6" y="84.1">10R</text>
<text x="100.6" y="86.1">L1</text>
<text x="104.9" y="84.1">DP</text>
<text x="120.9" y="85.1">C1</text>
<text x="120.9" y="87.2">10uF</text>
<text x="125" y="85.1">C2</text>
<text x="125" y="87.2">100nF</text>
<text x="126" y="89.2">VBUS</text>
<text x="148.1" y="86.1">2</text>
<text x="148.1" y="84.1">6</text>
<text x="148.1" y="88.1">7</text>
<text x="162.3" y="87.1">9</text>
<text x="162.3" y="85.1">11</text>
<text x="162.3" y="84.1">12</text>
<text x="162.3" y="89.2">15</text>
<text x="162.3" y="88.1">17</text>
<text x="35.6" y="92.2">VBUS</text>
<text x="37.8" y="90.2">D+</text>
<text x="37.8" y="91.2">D-</text>
<text x="43.9" y="90.2">A6</text>
<text x="43.9" y="91.2">A7</text>
<text x="43.9" y="92.2">A8</text>
<text x="43.9" y="93.2">A9</text>
<text x="60.7" y="91.2">B4</text>
<text x="60.7" y="90.2">B5</text>
<text x="68.1" y="90.2">VBUS</text>
<text x="82.5" y="91.2">D-</text>
<text x="84.4" y="94.3">D5</text>
<text x="85.1" y="95.8" transform="rotate(-90 85.1 95.8)">2</text>
<text x="88.5" y="94.3">D6</text>
<text x="89.2" y="95.8" transform="rotate(-90 89.2 95.8)">2</text>
<text x="94.5" y="91.2">R1</text>
<text x="98.6" y="91.2">10R</text>
<text x="105.9" y="91.2">DM</text>
<text x="131.9" y="90.2">2</text>
<text x="135.8" y="90.2">1</text>
<text x="140.4" y="92.2">DM</text>
<text x="140.4" y="94.3">DP</text>
<text x="148.1" y="94.2">3</text>
<text x="148.1" y="92.2">4</text>
<text x="148.1" y="90.2">8</text>
<text x="162.1" y="95.5">21</text>
<text x="162.3" y="91.2">1</text>
<text x="162.3" y="94.2">22</text>
<text x="162.3" y="93.2">23</text>
<text x="162.3" y="92.2">24</text>
<text x="165.6" y="95.3">R3</text>
<text x="169.7" y="95.3">470R</text>
<text x="169.9" y="93.3">DTR</text>
<text x="175" y="95.3">U0RXD</text>
<text x="43.3" y="96.3">A12</text>
<text x="50.5" y="99.8" transform="rotate(-90 50.5 99.8)">1</text>
<text x="51.6" y="99.8" transform="rotate(-90 51.6 99.8)">2</text>
<text x="52.6" y="99.8" transform="rotate(-90 52.6 99.8)">3</text>
<text x="54" y="99.8" transform="rotate(-90 54 99.8)">4</text>
<text x="54.6" y="99.8" transform="rotate(-90 54.6 99.8)">7</text>
<text x="55.6" y="99.8" transform="rotate(-90 55.6 99.8)">8</text>
<text x="60.7" y="96.3">B1</text>
<text x="85.1" y="101.9" transform="rotate(-90 85.1 101.9)">1</text>
<text x="89.2" y="101.9" transform="rotate(-90 89.2 101.9)">1</text>
<text x="147.7" y="96.5">16</text>
<text x="155.2" y="101.4" transform="rotate(-90 155.2 101.4)">25</text>
<text x="162.3" y="98.3">18</text>
<text x="162.3" y="97.3">19</text>
<text x="162.3" y="96.3">20</text>
<text x="165.6" y="96.3">R4</text>
<text x="169.7" y="96.3">470R</text>
<text x="171.9" y="97.3">RTS</text>
<text x="175" y="96.3">U0TXD</text>
<text x="86.2" y="106.1" transform="rotate(-90 86.2 106.1)">ULC0511CDN</text>
<text x="90.3" y="106.1" transform="rotate(-90 90.3 106.1)">ULC0511CDN</text>
<text x="116" y="104.4">U0RXD</text>
<text x="116" y="106.5">U0TXD</text>
<text x="150.4" y="107.5">UMH3N</text>
<text x="116" y="108.5">RST/EN</text>
<text x="116" y="110.5">IO0</text>
<text x="142.5" y="109.5">RTS</text>
<text x="142.5" y="110.5">DTR</text>
<text x="142.5" y="111.5">IO0</text>
<text x="161.8" y="109.5">RST/EN</text>
<text x="161.8" y="110.5">RTS</text>
<text x="161.8" y="111.5">DTR</text>
<text x="150.4" y="114.6">U3</text>
<text x="162.6" y="142">Title</text>
<text x="166.6" y="143">&lt;Title&gt;</text>
<text x="162.6" y="145.1">Size</text>
<text x="162.6" y="148.1">Date:</text>
<text x="163.6" y="146.1">C</text>
<text x="166.6" y="146.1">&lt;Doc&gt;</text>
<text x="166.6" y="145.1">Document Number</text>
<text x="167.9" y="148.1">Wednesday, April 29, 2026</text>
<text x="182.9" y="148.1">Sheet</text>
<text x="188" y="148.1">1</text>
<text x="191" y="148.1">of</text>
<text x="194.1" y="148.1">1</text>
<text x="196.1" y="145.1">Rev</text>
<text x="197.1" y="146.1">&lt;RevCode&gt;</text>
</g>
<g font-size=".9" fill="#00c">
<text x="69.6" y="41.1">S1</text>
<text x="79.5" y="41.1">G1</text>
<text x="113.3" y="41.1">D</text>
<text x="115.3" y="41.1" transform="rotate(-90 115.3 41.1)">G</text>
<text x="115.7" y="41.1">S</text>
<text x="143.8" y="41.1">VIN</text>
<text x="151.7" y="41.1">FB</text>
<text x="69.6" y="42.1">D1/D2</text>
<text x="69.6" y="43.1">S2</text>
<text x="77.1" y="42.1">D1/D2_2</text>
<text x="79.5" y="43.1">G2</text>
<text x="150.2" y="46.1">TEMP</text>
<text x="151" y="42.1">BAT</text>
<text x="72.6" y="53.3">VM</text>
<text x="72.6" y="52.1">DOUT</text>
<text x="75.8" y="52.2">VSS</text>
<text x="143.8" y="52.2">DONE</text>
<text x="143.8" y="51.2">CHRG</text>
<text x="150.8" y="51.2">ISET</text>
<text x="36" y="59.4" transform="rotate(-90 36 59.4)">3</text>
<text x="37" y="59.4" transform="rotate(-90 37 59.4)">2</text>
<text x="38.1" y="59.4" transform="rotate(-90 38.1 59.4)">1</text>
<text x="72.6" y="54.3">COUT</text>
<text x="76.1" y="55.2">VDD</text>
<text x="76.4" y="58.3">NC</text>
<text x="148.8" y="54.4" transform="rotate(-90 148.8 54.4)">EXP</text>
<text x="149.8" y="54.4" transform="rotate(-90 149.8 54.4)">GND</text>
<text x="149.9" y="82.7">VIO</text>
<text x="157.9" y="83.7">GPIO.1</text>
<text x="157.9" y="82.7">GPIO.0</text>
<text x="46.2" y="84.7">GND</text>
<text x="46.2" y="88.8">VBUS</text>
<text x="46.2" y="89.8">CC1</text>
<text x="55.8" y="86.8">VBUS_4</text>
<text x="56.3" y="84.7">GND_4</text>
<text x="57" y="87.8">SBU2</text>
<text x="57.6" y="88.8">DN2</text>
<text x="57.6" y="89.8">DP2</text>
<text x="149.9" y="86.8">GND</text>
<text x="149.9" y="84.7">VDD</text>
<text x="149.9" y="88.8">REGIN</text>
<text x="156.5" y="89.8">SUSPEND</text>
<text x="156.5" y="88.8">SUSPEND</text>
<text x="157.9" y="85.8">GPIO.3</text>
<text x="157.9" y="84.7">GPIO.2</text>
<text x="159.1" y="87.8">RST</text>
<text x="46.2" y="90.8">DPI</text>
<text x="46.2" y="91.9">DNI</text>
<text x="46.2" y="92.9">SBUI</text>
<text x="46.2" y="93.9">VBUS_2</text>
<text x="55.8" y="91.9">VBUS_3</text>
<text x="57.6" y="90.8">CC2</text>
<text x="86.4" y="95.2" transform="rotate(-90 86.4 95.2)">2</text>
<text x="90.5" y="95.2" transform="rotate(-90 90.5 95.2)">2</text>
<text x="149.9" y="94.9">D+</text>
<text x="149.9" y="92.9">D-</text>
<text x="149.9" y="90.8">VBUS</text>
<text x="159" y="92.9">DCD</text>
<text x="159" y="94.9">DSR</text>
<text x="159.1" y="93.9">DTR</text>
<text x="159.1" y="95.9">TXD</text>
<text x="160.1" y="91.9">RI</text>
<text x="46.2" y="96.9">GND_2</text>
<text x="51.3" y="98" transform="rotate(-90 51.3 98)">GND</text>
<text x="52.3" y="98" transform="rotate(-90 52.3 98)">GND</text>
<text x="53.3" y="98" transform="rotate(-90 53.3 98)">GND</text>
<text x="54.3" y="98" transform="rotate(-90 54.3 98)">GND</text>
<text x="55.3" y="98" transform="rotate(-90 55.3 98)">GND</text>
<text x="56.3" y="98" transform="rotate(-90 56.3 98)">GND</text>
<text x="56.3" y="96.9">GND_3</text>
<text x="149.9" y="96.9">VPP</text>
<text x="155.9" y="99.1" transform="rotate(-90 155.9 99.1)">GND</text>
<text x="159" y="96.9">RXD</text>
<text x="159.1" y="99">CTS</text>
<text x="159.1" y="98">RTS</text>
<text x="86.4" y="102.6" transform="rotate(-90 86.4 102.6)">1</text>
<text x="90.5" y="102.6" transform="rotate(-90 90.5 102.6)">1</text>
<text x="150.9" y="110.1">1</text>
<text x="150.9" y="111.2">2</text>
<text x="150.9" y="112.2">3</text>
<text x="153.4" y="112.2">4</text>
<text x="153.4" y="111.2">5</text>
<text x="153.4" y="110.1">6</text>
</g>
<g font-size=".9" fill="#f00">
<text x="131.3" y="107">U0TXD</text>
<text x="131.7" y="104.9">U0RXD</text>
<text x="131.3" y="109">RST/EN</text>
<text x="131.3" y="111">IO0</text>
</g>
<g font-size=".7">
<text x="21.3" y=".8">5</text>
<text x="62" y=".8">4</text>
<text x="102.6" y=".8">3</text>
<text x="143.3" y=".8">2</text>
<text x="183.9" y=".8">1</text>
<text x=".3" y="20.7">D</text>
<text x="204.5" y="20.7">D</text>
<text x=".3" y="58.8">C</text>
<text x="204.5" y="58.8">C</text>
<text x=".3" y="96.9">B</text>
<text x="204.5" y="96.9">B</text>
<text x=".3" y="135">A</text>
<text x="204.5" y="135">A</text>
<text x="21.3" y="154.2">5</text>
<text x="62" y="154.2">4</text>
<text x="102.6" y="154.2">3</text>
<text x="143.3" y="154.2">2</text>
<text x="183.9" y="154.2">1</text>
</g>
</svg>
